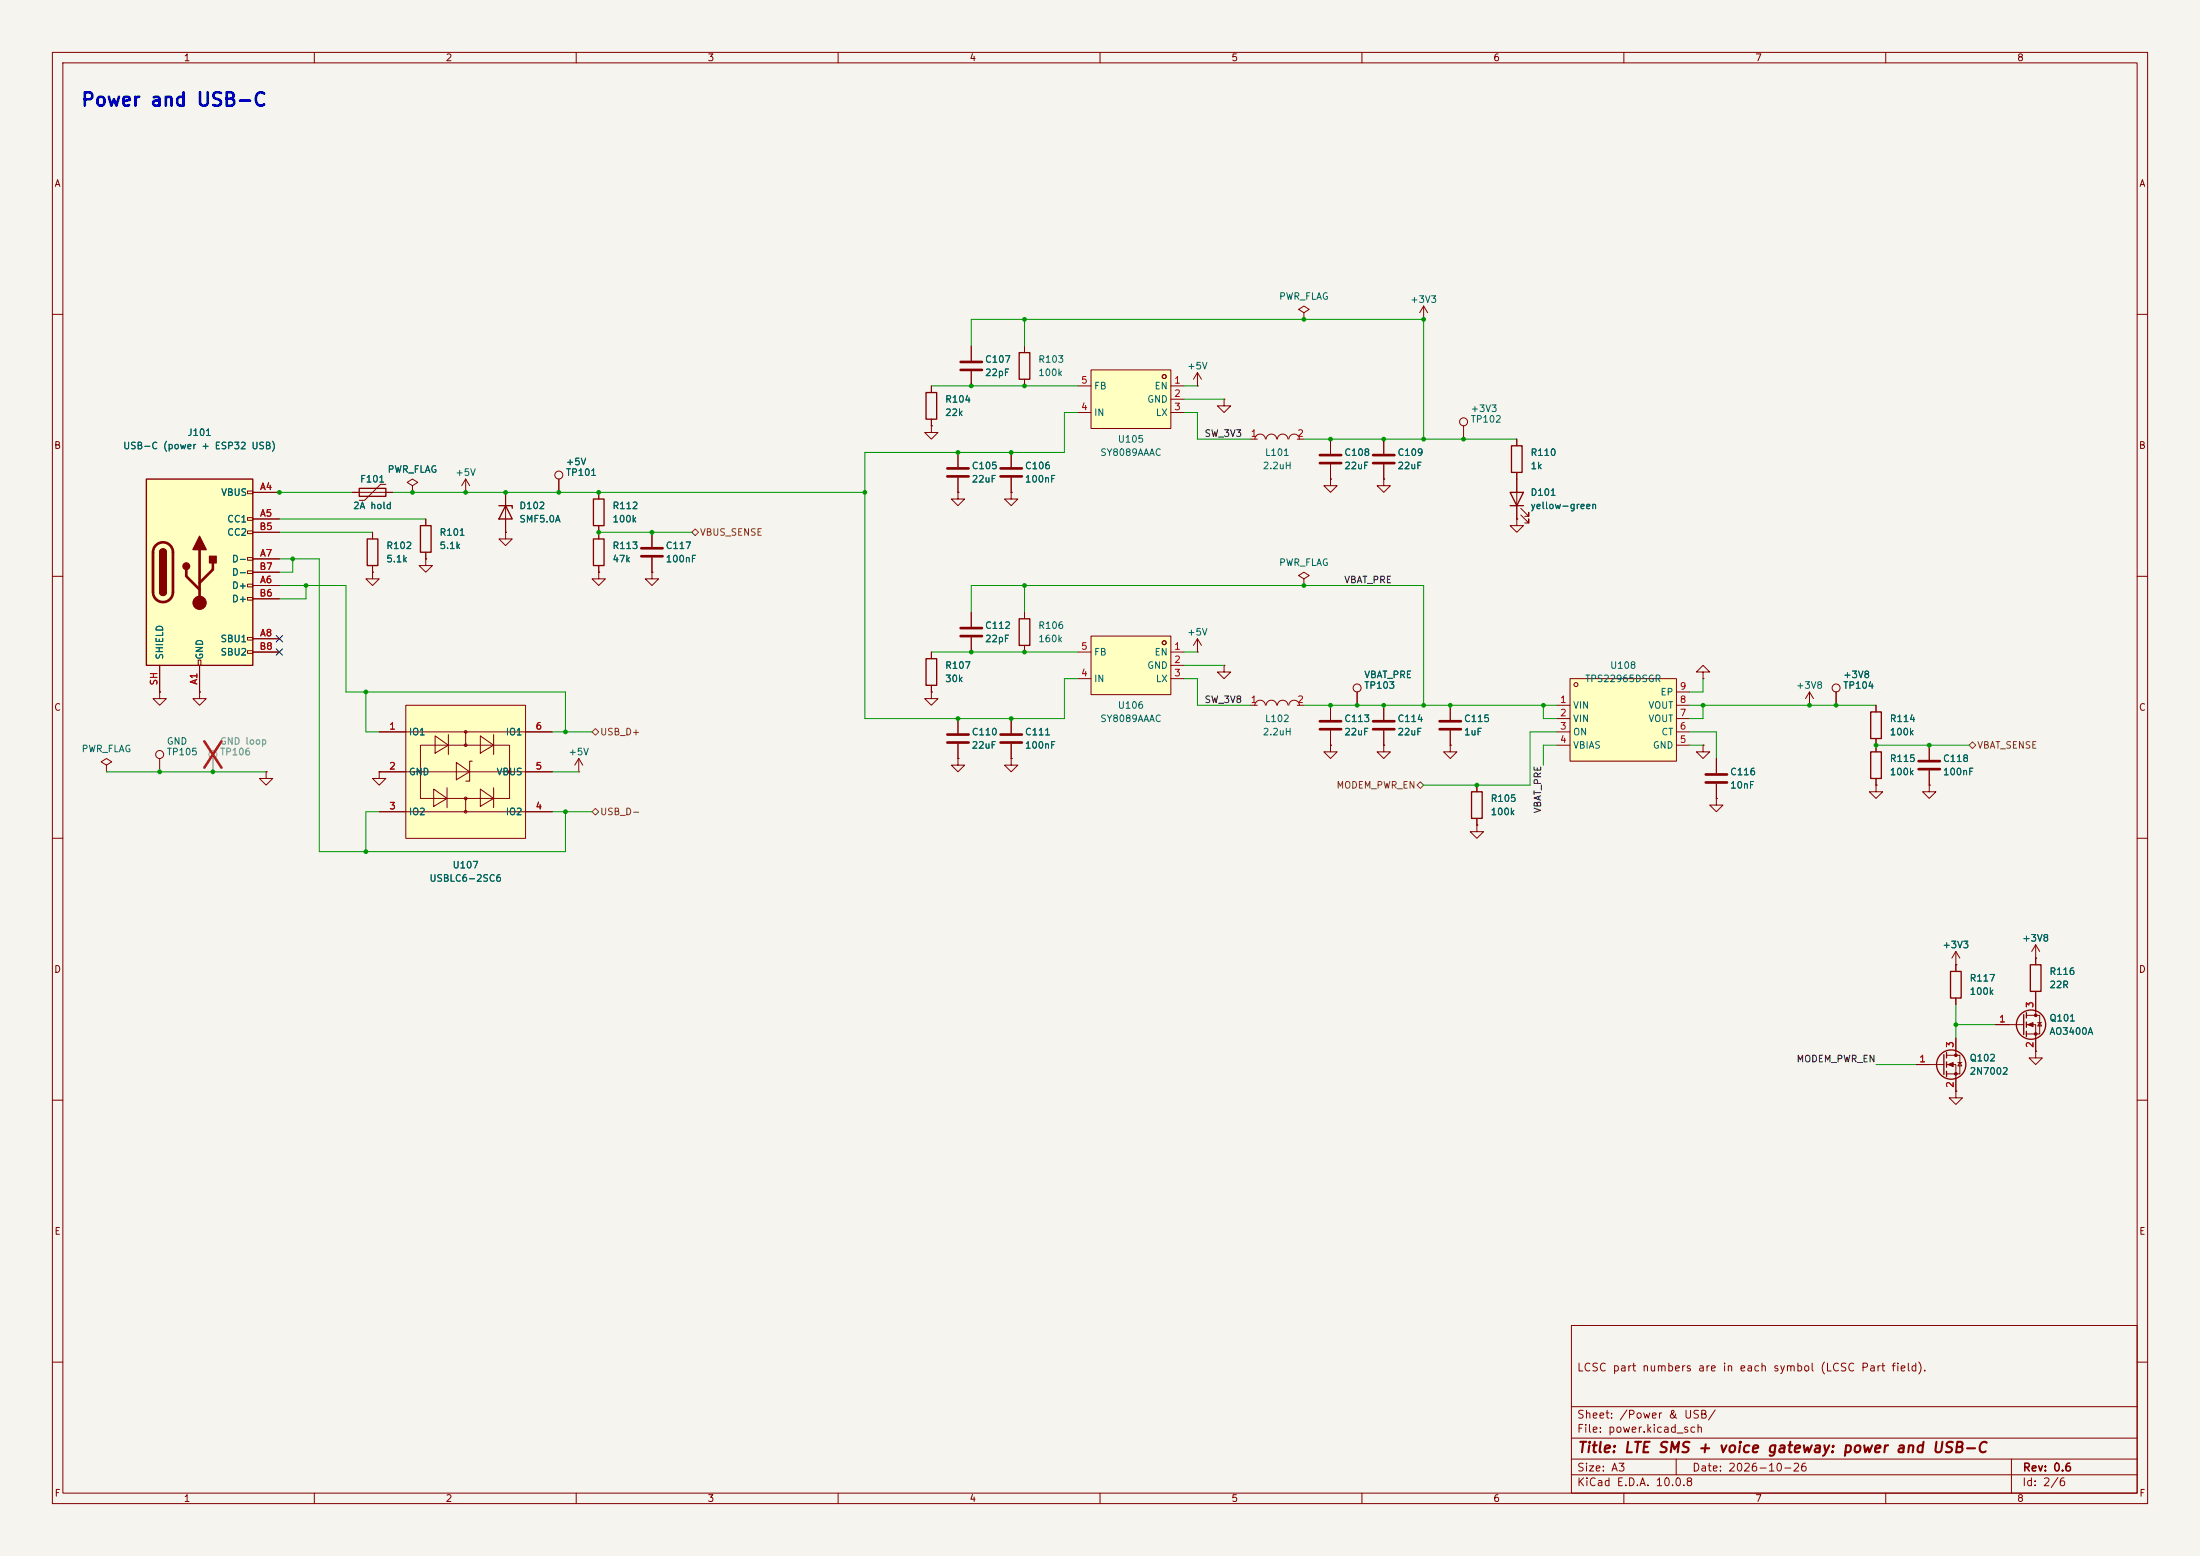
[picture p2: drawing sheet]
<svg xmlns="http://www.w3.org/2000/svg" width="420mm" height="297mm" viewBox="0 0 420 297" stroke-linecap="round" stroke-linejoin="round" font-family="sans-serif">
<path d="M0 0h420v297h-420z" fill="#f5f4ef" stroke="#f5f4ef" stroke-width=".19"/>
<g fill="none" stroke="#840000" stroke-width=".19">
<path d="M10 10h400v277h-400zM12 12h396v273h-396zM60 10v2M110 10v2M160 10v2M210 10v2M260 10v2M310 10v2M360 10v2M248.9 59.7l1-.6-1-.7-1 .7 1 .6v1.3M271.8 58.4l-.8 1.3M271.8 58.4l.7 1.3"/>
<path d="M271.8 58.4v2.6M10 60h2M233.7 76.2v1.3h1.2l-1.2 1.2-1.3-1.2h1.3M233.7 76.2h.1M248.9 61h.1M271.8 61h.1M408 60h2M106.7 91.4v2.6M114.3 94v1.3M254 91.4v1.3h1.3l-1.3 1.3-1.3-1.3h1.3M254 91.4h.1M254 83.8v2.8"/>
<path d="M254 88.6v2.8M264.2 91.4v1.3h1.2l-1.2 1.3-1.3-1.3h1.3M264.2 91.4h.1M264.2 83.8v2.8M264.2 88.6v2.8M10 110h2M114.3 109.2v1.3h1.3l-1.3 1.3-1.3-1.3h1.3M114.3 109.2h.1M114.3 100.3v2.6M114.3 108v1.2M124.5 109.2v1.3h1.2l-1.2 1.3-1.3-1.3h1.3M124.5 109.2h.1"/>
<path d="M124.5 101.6v2.8M124.5 106.4v2.8M248.9 110.5l1-.6-1-.7-1 .7 1 .6v1.3M248.9 111.8h.1M408 110h2M38.1 132.1v1.3h1.3l-1.3 1.2-1.3-1.2h1.3M38.1 132.1h.1M254 134.6v2.8M254 139.4v2.8M259.1 132.1v2.5M264.2 134.6v2.8M264.2 139.4v2.8"/>
<path d="M276.9 134.6v2.8M276.9 139.4v2.8M345.4 134.6h.1M345.4 132.1l-.7 1.3M345.4 132.1l.8 1.3M345.4 132.1v2.5M350.5 132.1v2.5M358.1 134.6v1.3M10 160h2M110.5 147.3h.1M110.5 144.8l-.8 1.3M110.5 144.8l.8 1.3"/>
<path d="M110.5 144.8v2.5M254 142.2v1.3h1.3l-1.3 1.3-1.3-1.3h1.3M254 142.2h.1M264.2 142.2v1.3h1.2l-1.2 1.3-1.3-1.3h1.3M264.2 142.2h.1M276.9 142.2v1.3h1.2l-1.2 1.3-1.3-1.3h1.3M276.9 142.2h.1M327.7 152.4v1.3h1.2l-1.2 1.2-1.3-1.2h1.3M327.7 152.4h.1M327.7 144.8v2.8M327.7 149.6v2.8M358.1 149.9v1.2h1.3l-1.3 1.3-1.2-1.3h1.2"/>
<path d="M358.1 149.9h.1M358.1 141v2.5M358.1 148.6v1.3M368.3 149.9v1.2h1.3l-1.3 1.3-1.3-1.3h1.3M368.3 149.9h.1M368.3 142.2v2.8M368.3 147.1v2.8M408 160h2M373.4 184.2h.1M373.4 181.6l-.8 1.3M373.4 181.6l.7 1.3M373.4 181.6v3.8"/>
<path d="M373.4 190.5v1.3M381 195.6h5.3M386.8 193.8h2.6v3.6h-2.6M386.8 195.6h1.8v5.1M388.6 182.9h.1M388.6 180.3v3.9M388.6 189.2v4.6M388.6 180.3l-.7 1.3M388.6 180.3l.8 1.3M389 195.2h.8M389.4 195.2l.4 .6h-.8zM10 210h2"/>
<path d="M388.6 200.7v1.2h1.3l-1.3 1.3-1.3-1.3h1.3M388.6 200.7h.1M408 210h2M300 253h108v32h-108zM10 260h2M300 278.5h108M300 274.5h108M300 268.5h108M320 278.5v3M384 278.5v6.5M408 260h2M60 285v2"/>
<path d="M110 285v2M160 285v2M210 285v2M260 285v2M300 281.5h108M310 285v2M360 285v2"/>
<circle cx="106.7" cy="90.7" r=".76"/>
<circle cx="259.1" cy="131.3" r=".76"/>
<circle cx="350.5" cy="131.3" r=".76"/>
</g>
<g fill="none" stroke="#840000" stroke-width=".51">
<path d="M252 86.9h4M252 88.4h4M262.1 86.9h4.1M262.1 88.4h4.1M122.4 104.6h4.1M122.4 106.2h4.1M252 137.7h4M252 139.2h4M262.1 137.7h4.1M262.1 139.2h4.1M274.8 137.7h4.1M274.8 139.2h4.1"/>
<path d="M325.6 147.8h4.1M325.6 149.4h4.1M366.3 145.3h4M366.3 146.8h4"/>
</g>
<g fill="none" stroke="#840000" stroke-width=".25">
<path d="M113.3 95.3h2v5h-2zM113.3 102.9h2v5.1h-2zM357.1 135.9h2.1v5.1h-2.1zM357.1 143.5h2.1v5.1h-2.1zM372.4 185.4h2v5.1h-2zM386.3 193.7v3.8M386.8 193.3v1M386.8 195.1v1M386.8 196.9v1M387.6 184.2h2v5h-2z"/>
<circle cx="387.7" cy="195.6" r="2.79"/>
</g>
<g fill="#840000" stroke="#840000" stroke-width=".19">
<path d="M387.1 195.6l1-.4v.8z"/>
<circle cx="388.6" cy="193.8" r=".25"/>
<circle cx="388.6" cy="197.4" r=".25"/>
</g>
<path d="M208.3 70.6h15.2v11.2h-15.2z" fill="#ffffc2"/>
<g fill="none" stroke="#840000" stroke-width=".19">
<path d="M177.8 73.7v1.2M185.4 66v2.8M185.4 70.9v2.8M195.6 66v1.3M195.6 72.4v1.3M205.7 73.7h2.6M205.7 78.7h2.6M208.3 70.6h15.2v11.2h-15.2zM223.5 73.7h2.6M223.5 76.2h2.6M223.5 78.7h2.6M228.6 73.7h.1"/>
<path d="M228.6 71.1l-.8 1.3M228.6 71.1l.8 1.3M228.6 71.1v2.6M177.8 81.3v1.3h1.3l-1.3 1.2-1.3-1.2h1.3M177.8 81.3h.1M177.8 80v1.3M182.9 94v1.3h1.2l-1.2 1.2-1.3-1.2h1.3M182.9 94h.1M182.9 86.4v2.8M182.9 91.2v2.8M193 94v1.3h1.3l-1.3 1.2-1.2-1.2h1.2M193 94h.1"/>
<path d="M193 86.4v2.8M193 91.2v2.8M238.8 83.8h1.2M239.5 83.8a1.01 1.01 0 0 1 1.1-.9 1.01 1.01 0 0 1 1 .9M241.7 83.8a1.01 1.01 0 0 1 1-.9 1.01 1.01 0 0 1 1 .9M243.9 83.8a1.01 1.01 0 0 1 1-.9 1.01 1.01 0 0 1 1 .9M246.1 83.8a1.01 1.01 0 0 1 1-.9 1.01 1.01 0 0 1 1 .9M247.6 83.8h1.3M279.4 81.3v2.5M289.6 99.1v1.2h1.2l-1.2 1.3-1.3-1.3h1.3M289.6 99.1h.1M289.6 83.8v1.3"/>
<path d="M289.6 90.2v8.9M290.3 98.3l1.5 1.5v-.7v.7h-.7M290.3 97l1.5 1.6v-.8v.8h-.7M71.1 109.2v1.3h1.3l-1.3 1.3-1.3-1.3h1.3M71.1 109.2h.1M71.1 101.6v1.3M71.1 108v1.2M81.3 106.7v1.3h1.2l-1.2 1.2-1.3-1.2h1.3M81.3 106.7h.1M182.9 137.2v2.8M193 137.2v2.8M325.1 128.3h1.3l-1.3-1.3-1.3 1.3h1.3v1.2"/>
<path d="M325.1 129.5h.1M182.9 144.8v1.3h1.2l-1.2 1.2-1.3-1.2h1.3M182.9 144.8h.1M182.9 142v2.8M193 144.8v1.3h1.3l-1.3 1.2-1.2-1.2h1.2M193 144.8h.1M193 142v2.8M325.1 142.2v1.3h1.3l-1.3 1.3-1.3-1.3h1.3M325.1 142.2h.1M373.4 208.3v1.3h1.2l-1.2 1.2-1.3-1.2h1.3M373.4 208.3h.1"/>
<circle cx="222.3" cy="71.9" r=".38"/>
<circle cx="279.4" cy="80.5" r=".76"/>
</g>
<path d="M176.8 74.9h2v5.1h-2zM194.6 67.3h2v5.1h-2zM288.3 94h2.5l-1.2 2.5zM288.3 96.5h2.5M288.5 85.1h2.1v5.1h-2.1zM70.1 102.9h2v5.1h-2z" fill="none" stroke="#840000" stroke-width=".25"/>
<path d="M183.4 69.1h4.1M183.4 70.6h4.1M180.8 89.4h4.1M180.8 90.9h4.1M191 89.4h4.1M191 90.9h4.1M180.8 140.2h4.1M180.8 141.7h4.1M191 140.2h4.1M191 141.7h4.1" fill="none" stroke="#840000" stroke-width=".51"/>
<path d="M299.7 129.5h20.3v15.8h-20.3z" fill="#ffffc2"/>
<g fill="none" stroke="#840000" stroke-width=".19">
<path d="M185.4 116.8v2.8M195.6 116.8v1.3M177.8 132.1v1.3h1.3l-1.3 1.2-1.3-1.2h1.3M177.8 132.1h.1M177.8 124.5v1.2M177.8 130.8v1.3M185.4 121.7v2.8M195.6 123.2v1.3M297.2 134.6h2.5M297.2 137.2h2.5M297.2 139.7h2.5M299.7 129.5h20.3v15.8h-20.3z"/>
<path d="M320 134.6h2.6M320 137.2h2.6M320 139.7h2.6M320 132.1h2.6M281.9 157.5v1.3h1.3l-1.3 1.2-1.2-1.2h1.2M281.9 157.5h.1M281.9 149.9v1.2M281.9 156.2v1.3M297.2 142.2h2.5M320 142.2h2.6"/>
<circle cx="300.9" cy="130.7" r=".38"/>
</g>
<path d="M183.4 119.9h4.1M183.4 121.4h4.1" fill="none" stroke="#840000" stroke-width=".51"/>
<path d="M194.6 118.1h2v5.1h-2zM176.8 125.7h2v5.1h-2zM280.9 151.1h2.1v5.1h-2.1z" fill="none" stroke="#840000" stroke-width=".25"/>
<path d="M208.3 121.4h15.2v11.2h-15.2z" fill="#ffffc2"/>
<g fill="none" stroke="#840000" stroke-width=".19">
<path d="M205.7 124.5h2.6M205.7 129.5h2.6M208.3 121.4h15.2v11.2h-15.2zM223.5 124.5h2.6M223.5 127h2.6M223.5 129.5h2.6M373.4 198.1v3.3M365.8 203.2h5.3M371.6 201.4h2.5v3.6h-2.5M371.6 203.2h1.8v5.1M373.8 202.8h.7M374.1 202.8l.4 .7h-.7z"/>
<circle cx="222.3" cy="122.7" r=".38"/>
</g>
<g fill="none" stroke="#840000" stroke-width=".25">
<path d="M371.1 201.3v3.8M371.6 200.9v1M371.6 202.7v1M371.6 204.5v1"/>
<circle cx="372.5" cy="203.2" r="2.79"/>
</g>
<g fill="#840000" stroke="#840000" stroke-width=".19">
<path d="M371.9 203.2l1-.4v.8z"/>
<circle cx="373.4" cy="201.4" r=".25"/>
<circle cx="373.4" cy="205" r=".25"/>
</g>
<path d="M27.9 91.4h20.4v35.6h-20.4z" fill="#ffffc2"/>
<g fill="none" stroke="#840000" stroke-width=".19">
<path d="M47.2 93.7h1.1v.5h-1.1zM47.2 98.8h1.1v.5h-1.1zM48.3 94h5M48.3 99.1h5M78.7 92.7l1.1-.6-1.1-.7-1 .7 1 .6v1.3M78.7 94h.1M81.3 99.1v1.2M88.9 94h.1M88.9 91.4l-.8 1.3M88.9 91.4l.8 1.3M88.9 91.4v2.6M96.5 94v7.6"/>
<path d="M47.2 101.3h1.1v.6h-1.1zM47.2 106.4h1.1v.5h-1.1zM47.2 109h1.1v.5h-1.1zM47.2 111.5h1.1v.5h-1.1zM47.2 114h1.1v.6h-1.1zM48.3 111.8h5M48.3 106.7h5M48.3 101.6h5M48.3 114.3h5M48.3 109.2h5M81.3 105.4v1.3M96.5 101.6v1.3h1.3l-1.3 1.2-1.3-1.2h1.3"/>
<path d="M96.5 101.6h.1M30.5 132.1v1.3h1.2l-1.2 1.2-1.3-1.2h1.3M30.5 132.1h.1M30.5 127v5.1M37.8 126h.6v1h-.6zM38.1 127v5.1M47.2 121.7h1.1v.5h-1.1zM47.2 124.2h1.1v.5h-1.1zM48.3 121.9h5M48.3 124.5h5M228.6 124.5h.1M228.6 121.9l-.8 1.3"/>
<path d="M228.6 121.9l.8 1.3M228.6 121.9v2.6M233.7 127v1.3h1.2l-1.2 1.2-1.3-1.2h1.3M233.7 127h.1M238.8 134.6h1.2M239.5 134.6a1.01 1.01 0 0 1 1.1-.9 1.01 1.01 0 0 1 1 .9M241.7 134.6a1.01 1.01 0 0 1 1-.9 1.01 1.01 0 0 1 1 .9M243.9 134.6a1.01 1.01 0 0 1 1-.9 1.01 1.01 0 0 1 1 .9M246.1 134.6a1.01 1.01 0 0 1 1-.9 1.01 1.01 0 0 1 1 .9M247.6 134.6h1.3M20.3 146.1l1-.7-1-.6-1 .6 1 .7v1.2M20.3 147.3h.1"/>
<path d="M30.5 144.8v2.5M50.8 147.3v1.3h1.3l-1.3 1.3-1.3-1.3h1.3M50.8 147.3h.1M72.4 147.3v1.3h1.3l-1.3 1.3-1.3-1.3h1.3M72.4 147.3h.1"/>
<circle cx="30.5" cy="144" r=".76"/>
</g>
<path d="M27.9 91.4h20.4v35.6h-20.4zM95.2 96.5h2.6v.5M96.5 96.5l1.3 2.6h-2.6zM30.5 105.4a.64 .64 0 0 1 .6-.6 .64 .64 0 0 1 .6 .6M30.5 113a.64 .64 0 0 0 .6 .7 .64 .64 0 0 0 .6-.7M80.3 100.3h2v5.1h-2z" fill="none" stroke="#840000" stroke-width=".25"/>
<path d="M29.8 104.1a1.9 1.9 0 0 1 2-.4 1.9 1.9 0 0 1 1.2 1.7v7.6a1.91 1.91 0 0 1-1.9 1.9 1.91 1.91 0 0 1-1.9-1.9v-7.7l.2-.7zM35.6 108.7v1.3l2.5 2.5M38.1 104.9v10.2M40.6 107.4v1.3l-2.5 2.6" fill="none" stroke="#840000" stroke-width=".51"/>
<g fill="#840000" stroke="#840000" stroke-width=".25">
<path d="M30.5 105.4h1.2v7.6h-1.2z"/>
<path d="M30.7 105a.64 .64 0 0 1 .7-.2 .64 .64 0 0 1 .3 .6h-1.2z"/>
<path d="M30.5 113h1.2a.64 .64 0 0 1-.6 .7 .64 .64 0 0 1-.6-.7z"/>
<path d="M38.1 102.4l1.3 2.5h-2.6z"/>
<path d="M40 106.2h1.3v1.2h-1.3z"/>
<circle cx="35.6" cy="108.1" r=".63"/>
</g>
<circle cx="38.1" cy="115.1" r="1.27" fill="#840000" stroke="#840000" stroke-width=".19"/>
<g fill="none" stroke="#9c9b98" stroke-width=".19">
<path d="M40.6 144.8v2.5"/>
<circle cx="40.6" cy="144" r=".76"/>
</g>
<path d="M39 141.5l3.3 5M42.3 141.5l-3.3 5" fill="none" stroke="#e12e31" stroke-width=".46"/>
<g fill="#ffffc2">
<path d="M77.5 134.6h22.8v25.4h-22.8z"/>
<path d="M80.3 142.2h17v10.2h-17z"/>
<path d="M82.8 150.6l2.5 1.8-2.5 1.5z"/>
<path d="M83.1 140.5l2.5 1.7-2.5 1.6z"/>
<path d="M87.1 145.5l2.6 1.8-2.6 1.5z"/>
<path d="M91.7 140.5l2.5 1.7-2.5 1.6z"/>
<path d="M91.7 150.6l2.5 1.8-2.5 1.5z"/>
</g>
<g fill="none" stroke="#840000" stroke-width=".19">
<path d="M177.8 73.7v1.2M185.4 66v2.8M185.4 70.9v2.8M48.3 94h5M48.3 99.1h5M67.3 94h7.6M73.7 92.5h-1.1l-3 3h-1M78.7 94h.1M81.3 99.1v1.2M96.5 94v2.5M96.5 99.1v2.5M106.7 91.4v2.6"/>
<path d="M114.3 94v1.3M177.8 81.3h.1M177.8 80v1.3M182.9 94h.1M182.9 86.4v2.8M182.9 91.2v2.8M193 94h.1M193 86.4v2.8M193 91.2v2.8M254 91.4h.1M254 83.8v2.8M254 88.6v2.8"/>
<path d="M264.2 91.4h.1M264.2 83.8v2.8M264.2 88.6v2.8M289.6 99.1h.1M289.6 83.8v1.3M289.6 90.2v3.8M289.6 96.5v2.6M48.3 111.8h5M48.3 106.7h5M48.3 101.6h5M48.3 114.3h5M48.3 109.2h5"/>
<path d="M71.1 109.2h.1M71.1 101.6v1.3M71.1 108v1.2M81.3 106.7h.1M81.3 105.4v1.3M96.5 101.6h.1M114.3 109.2h.1M114.3 100.3v2.6M114.3 108v1.2M124.5 109.2h.1M124.5 101.6v2.8M124.5 106.4v2.8"/>
<path d="M185.4 116.8v2.8M30.5 132.1h.1M30.5 127v5.1M38.1 132.1h.1M38.1 127v5.1M48.3 121.9h5M48.3 124.5h5M72.4 139.7h33M77.5 134.6h22.8v25.4h-22.8zM88.9 139.7v2.5M177.8 132.1h.1M177.8 124.5v1.2"/>
<path d="M177.8 130.8v1.3M182.9 137.2v2.8M185.4 121.7v2.8M193 137.2v2.8M254 134.6v2.8M254 139.4v2.8M259.1 132.1v2.5M264.2 134.6v2.8M264.2 139.4v2.8M276.9 134.6v2.8M276.9 139.4v2.8M350.5 132.1v2.5"/>
<path d="M358.1 134.6v1.3M50.8 147.3h.1M72.4 147.3h.1M72.4 147.3h33M72.4 154.9h33M80.3 142.2h17v10.2h-17zM82.8 150.6l2.5 1.8-2.5 1.5zM83.1 140.5l2.5 1.7-2.5 1.6zM85.3 150.4v3.8M85.6 140.2v3.8M87.1 145.5l2.6 1.8-2.6 1.5zM88.9 152.4v2.5"/>
<path d="M90.2 145.3h-.5v3.8h-.8M91.7 140.5l2.5 1.7-2.5 1.6zM91.7 150.6l2.5 1.8-2.5 1.5zM94.2 140.2v3.8M94.2 150.4v3.8M182.9 144.8h.1M182.9 142v2.8M193 144.8h.1M193 142v2.8M254 142.2h.1M264.2 142.2h.1M276.9 142.2h.1"/>
<path d="M281.9 157.5h.1M281.9 149.9v1.2M281.9 156.2v1.3M325.1 142.2h.1M327.7 152.4h.1M327.7 144.8v2.8M327.7 149.6v2.8M358.1 149.9h.1M358.1 141v2.5M358.1 148.6v1.3M368.3 149.9h.1M368.3 142.2v2.8"/>
<path d="M368.3 147.1v2.8M373.4 184.2h.1M373.4 184.2v1.2M373.4 190.5v1.3M373.4 198.1v2.6M381 195.6h2.5M388.6 182.9h.1M388.6 182.9v1.3M388.6 189.2v3.8M388.6 198.1v2.6M365.8 203.2h2.5M373.4 208.3h.1"/>
<path d="M373.4 205.7v2.6M388.6 200.7h.1"/>
<circle cx="88.9" cy="139.7" r=".25"/>
<circle cx="80.3" cy="147.3" r=".25"/>
<circle cx="88.9" cy="142.2" r=".25"/>
<circle cx="88.9" cy="154.9" r=".25"/>
<circle cx="88.9" cy="152.4" r=".25"/>
<circle cx="97.3" cy="147.3" r=".25"/>
</g>
<path d="M68.6 93.2h5.1v1.5h-5.1z" fill="none" stroke="#840000" stroke-width=".25"/>
<path d="M132.1 101.6l.6-.6 .6 .6-.6 .6zM113 139.7l.7-.6 .6 .6-.6 .6zM113 154.9l.7-.6 .6 .6-.6 .7zM270.5 149.9l.6-.7 .7 .7-.7 .6zM375.9 142.2l.7-.6 .6 .6-.6 .7z" fill="none" stroke="#725600" stroke-width=".19"/>
<g fill="none" stroke="#009600" stroke-width=".19">
<path d="M177.8 73.7h27.9M185.4 66v-5h86.4v22.8M195.6 61v5M205.7 78.7h-2.5v7.7h-38.1v50.8h38.1v-7.7h2.5M226.1 78.7h2.5v5.1h10.2M226.1 73.7h2.5M226.1 76.2h7.6M53.3 94h14M53.3 99.1h28M74.9 94h90.2M248.9 83.8h40.7M53.3 111.8h12.7v20.3h41.9v7.6"/>
<path d="M53.3 106.7h7.7v55.9h46.9v-7.7M53.3 101.6h17.8M55.9 106.7v2.5h-2.6M58.4 111.8v2.5h-5.1M114.3 101.6h17.8M185.4 116.8v-5h86.4v22.8M195.6 111.8v5M69.8 132.1v7.6h2.6M105.4 139.7h7.6M177.8 124.5h27.9M226.1 129.5h2.5v5.1h10.2M226.1 124.5h2.5"/>
<path d="M226.1 127h7.6M248.9 134.6h48.3M294.6 134.6v2.6h2.6M297.2 139.7h-5.1v10.2h-20.3M322.6 139.7h5.1v5.1M322.6 134.6h35.5M325.1 129.5v2.6h-2.5M325.1 134.6v2.6h-2.5M20.3 147.3h30.5M72.4 154.9h-2.6v7.7M105.4 154.9h7.6M105.4 147.3h5.1"/>
<path d="M297.2 142.2h-2.6v3.9M322.6 142.2h2.5M358.1 142.2h17.8M373.4 191.8v6.3M373.4 195.6h7.6M358.1 203.2h7.7"/>
</g>
<path d="M52.7 121.3l1.2 1.2M52.7 123.9l1.2 1.2M53.9 121.3l-1.2 1.2M53.9 123.9l-1.2 1.2" fill="none" stroke="#000084" stroke-width=".19"/>
<path d="M40.6 144.8v2.5" fill="none" stroke="#9c9b98" stroke-width=".19"/>
<path d="M39 141.5l3.3 5M42.3 141.5l-3.3 5" fill="none" stroke="#e12e31" stroke-width=".46"/>
<g fill="#009600">
<circle cx="281.9" cy="149.9" r=".46"/>
<circle cx="325.1" cy="134.6" r=".46"/>
<circle cx="294.6" cy="134.6" r=".46"/>
<circle cx="195.6" cy="124.5" r=".46"/>
<circle cx="193" cy="137.2" r=".46"/>
<circle cx="373.4" cy="195.6" r=".46"/>
<circle cx="345.4" cy="134.6" r=".46"/>
<circle cx="350.5" cy="134.6" r=".46"/>
<circle cx="358.1" cy="142.2" r=".46"/>
<circle cx="368.3" cy="142.2" r=".46"/>
<circle cx="248.9" cy="61" r=".46"/>
<circle cx="264.2" cy="83.8" r=".46"/>
<circle cx="254" cy="83.8" r=".46"/>
<circle cx="271.8" cy="61" r=".46"/>
<circle cx="271.8" cy="83.8" r=".46"/>
<circle cx="264.2" cy="134.6" r=".46"/>
<circle cx="259.1" cy="134.6" r=".46"/>
<circle cx="254" cy="134.6" r=".46"/>
<circle cx="279.4" cy="83.8" r=".46"/>
<circle cx="276.9" cy="134.6" r=".46"/>
<circle cx="271.8" cy="134.6" r=".46"/>
<circle cx="248.9" cy="111.8" r=".46"/>
<circle cx="114.3" cy="101.6" r=".46"/>
<circle cx="114.3" cy="94" r=".46"/>
<circle cx="124.5" cy="101.6" r=".46"/>
<circle cx="107.9" cy="154.9" r=".46"/>
<circle cx="107.9" cy="139.7" r=".46"/>
<circle cx="165.1" cy="94" r=".46"/>
<circle cx="185.4" cy="124.5" r=".46"/>
<circle cx="53.3" cy="94" r=".46"/>
<circle cx="69.8" cy="132.1" r=".46"/>
<circle cx="58.4" cy="111.8" r=".46"/>
<circle cx="40.6" cy="147.3" r=".46"/>
<circle cx="55.9" cy="106.7" r=".46"/>
<circle cx="30.5" cy="147.3" r=".46"/>
<circle cx="78.7" cy="94" r=".46"/>
<circle cx="106.7" cy="94" r=".46"/>
<circle cx="96.5" cy="94" r=".46"/>
<circle cx="88.9" cy="94" r=".46"/>
<circle cx="69.8" cy="162.6" r=".46"/>
<circle cx="182.9" cy="137.2" r=".46"/>
<circle cx="185.4" cy="73.7" r=".46"/>
<circle cx="195.6" cy="73.7" r=".46"/>
<circle cx="195.6" cy="111.8" r=".46"/>
<circle cx="193" cy="86.4" r=".46"/>
<circle cx="182.9" cy="86.4" r=".46"/>
<circle cx="195.6" cy="61" r=".46"/>
</g>
<text font-size="2.5" fill="#0000c2" x="15.3" y="20.9">Power and USB-C</text>
<text font-size="2" fill="#840000" x="301" y="277.8">Title: LTE SMS + voice gateway: power and USB-C</text>
<g font-size="1.5" fill="#840000">
<text x="300.9" y="262.1">LCSC part numbers are in each symbol (LCSC Part field).</text>
<text x="300.9" y="273.8">File: power.kicad_sch</text>
<text x="300.9" y="271.1">Sheet: /Power &amp; USB/</text>
<text x="300.9" y="281.2">Size: A3</text>
<text x="322.9" y="281.2">Date: 2026-10-26</text>
<text x="386" y="281.2">Rev: 0.6</text>
<text x="300.9" y="284">KiCad E.D.A. 10.0.8</text>
<text x="385.9" y="284">Id: 2/6</text>
</g>
<g font-size="1.3" fill="#840000">
<text x="35" y="12">1</text>
<text x="85" y="12">2</text>
<text x="135" y="12">3</text>
<text x="185" y="12">4</text>
<text x="235" y="12">5</text>
<text x="285" y="12">6</text>
<text x="335" y="12">7</text>
<text x="385" y="12">8</text>
<text x="10.3" y="36">A</text>
<text x="408.3" y="36">A</text>
<text x="10.2" y="86">B</text>
<text x="408.2" y="86">B</text>
<text x="10.2" y="136">C</text>
<text x="408.2" y="136">C</text>
<text x="10.2" y="186">D</text>
<text x="408.2" y="186">D</text>
<text x="10.3" y="236">E</text>
<text x="408.3" y="236">E</text>
<text x="10.3" y="286">F</text>
<text x="35" y="287">1</text>
<text x="85" y="287">2</text>
<text x="135" y="287">3</text>
<text x="185" y="287">4</text>
<text x="235" y="287">5</text>
<text x="285" y="287">6</text>
<text x="335" y="287">7</text>
<text x="385" y="287">8</text>
<text x="408.3" y="286">F</text>
</g>
<g font-size="1.3" fill="#006464">
<text x="244.1" y="57.5">PWR_FLAG</text>
<text x="269.1" y="58.1">+3V3</text>
<text x="187.9" y="69.5">C107</text>
<text x="198.1" y="69.5">R103</text>
<text x="226.5" y="70.8">+5V</text>
<text x="180.3" y="77.2">R104</text>
<text x="187.9" y="72.1">22pF</text>
<text x="198.1" y="72.1">100k</text>
<text x="208.8" y="74.6">FB</text>
<text x="218.9" y="77.2">GND</text>
<text x="220.3" y="74.6">EN</text>
<text x="35.7" y="83.5">J101</text>
<text x="180.3" y="79.7">22k</text>
<text x="208.8" y="79.7">IN</text>
<text x="220.5" y="79.7">LX</text>
<text x="280.7" y="81">TP102</text>
<text x="280.7" y="78.9">+3V3</text>
<text x="23.4" y="86.1">USB-C (power + ESP32 USB)</text>
<text x="107.9" y="89.1">+5V</text>
<text x="185.4" y="89.9">C105</text>
<text x="195.6" y="89.9">C106</text>
<text x="209.9" y="87.3">SY8089AAAC</text>
<text x="213.3" y="84.8">U105</text>
<text x="241" y="89.9">2.2uH</text>
<text x="241.4" y="87.3">L101</text>
<text x="256.5" y="87.3">C108</text>
<text x="256.5" y="89.9">22uF</text>
<text x="266.7" y="87.3">C109</text>
<text x="266.7" y="89.9">22uF</text>
<text x="292.1" y="87.3">R110</text>
<text x="292.1" y="89.9">1k</text>
<text x="42.1" y="94.9">VBUS</text>
<text x="68.6" y="92.4">F101</text>
<text x="73.9" y="90.5">PWR_FLAG</text>
<text x="86.8" y="91.1">+5V</text>
<text x="107.9" y="91.1">TP101</text>
<text x="185.4" y="92.4">22uF</text>
<text x="195.6" y="92.4">100nF</text>
<text x="292.1" y="94.9">D101</text>
<text x="43.3" y="100">CC1</text>
<text x="67.3" y="97.5">2A hold</text>
<text x="99" y="97.5">D102</text>
<text x="99" y="100">SMF5.0A</text>
<text x="116.8" y="97.5">R112</text>
<text x="116.8" y="100">100k</text>
<text x="292.1" y="97.5">yellow-green</text>
<text x="43.3" y="102.6">CC2</text>
<text x="44.2" y="107.6">D-</text>
<text x="73.6" y="105.1">R102</text>
<text x="73.6" y="107.6">5.1k</text>
<text x="83.8" y="102.6">R101</text>
<text x="83.8" y="105.1">5.1k</text>
<text x="116.8" y="105.1">R113</text>
<text x="116.8" y="107.6">47k</text>
<text x="127" y="105.1">C117</text>
<text x="127" y="107.6">100nF</text>
<text x="44.2" y="112.7">D+</text>
<text x="44.2" y="110.2">D-</text>
<text x="244.1" y="108.3">PWR_FLAG</text>
<text x="44.2" y="115.3">D+</text>
<text x="42" y="122.9">SBU1</text>
<text x="42" y="125.4">SBU2</text>
<text x="187.9" y="120.3">C112</text>
<text x="187.9" y="122.9">22pF</text>
<text x="198.1" y="120.3">R106</text>
<text x="198.1" y="122.9">160k</text>
<text x="208.8" y="125.4">FB</text>
<text x="220.3" y="125.4">EN</text>
<text x="226.5" y="121.6">+5V</text>
<text x="31.4" y="126" transform="rotate(-90 31.4 126)">SHIELD</text>
<text x="39.1" y="126" transform="rotate(-90 39.1 126)">GND</text>
<text x="180.3" y="128">R107</text>
<text x="180.3" y="130.5">30k</text>
<text x="208.8" y="130.5">IN</text>
<text x="218.9" y="128">GND</text>
<text x="220.5" y="130.5">LX</text>
<text x="260.3" y="131.8">TP103</text>
<text x="260.3" y="129.7">VBAT_PRE</text>
<text x="302.5" y="130.5">TPS22965DSGR</text>
<text x="307.3" y="128">U108</text>
<text x="342.8" y="131.8">+3V8</text>
<text x="351.8" y="131.8">TP104</text>
<text x="351.8" y="129.7">+3V8</text>
<text x="213.3" y="135.6">U106</text>
<text x="300.2" y="135.6">VIN</text>
<text x="314.6" y="135.6">VOUT</text>
<text x="316.9" y="133">EP</text>
<text x="15.5" y="143.9">PWR_FLAG</text>
<text x="31.7" y="142.4">GND</text>
<text x="78" y="140.7">IO1</text>
<text x="96.5" y="140.7">IO1</text>
<text x="185.4" y="140.7">C110</text>
<text x="185.4" y="143.2">22uF</text>
<text x="195.6" y="140.7">C111</text>
<text x="195.6" y="143.2">100nF</text>
<text x="209.9" y="138.1">SY8089AAAC</text>
<text x="241" y="140.7">2.2uH</text>
<text x="241.4" y="138.1">L102</text>
<text x="256.5" y="138.1">C113</text>
<text x="256.5" y="140.7">22uF</text>
<text x="266.7" y="138.1">C114</text>
<text x="266.7" y="140.7">22uF</text>
<text x="279.4" y="138.1">C115</text>
<text x="279.4" y="140.7">1uF</text>
<text x="300.2" y="138.1">VIN</text>
<text x="300.2" y="140.7">ON</text>
<text x="300.2" y="143.2">VBIAS</text>
<text x="314.6" y="138.1">VOUT</text>
<text x="315.4" y="143.2">GND</text>
<text x="317.1" y="140.7">CT</text>
<text x="360.7" y="138.1">R114</text>
<text x="360.7" y="140.7">100k</text>
<text x="31.7" y="144.5">TP105</text>
<text x="78" y="148.3">GND</text>
<text x="94.7" y="148.3">VBUS</text>
<text x="108.4" y="144.5">+5V</text>
<text x="330.2" y="148.3">C116</text>
<text x="360.7" y="145.7">R115</text>
<text x="360.7" y="148.3">100k</text>
<text x="370.8" y="145.7">C118</text>
<text x="370.8" y="148.3">100nF</text>
<text x="78" y="155.9">IO2</text>
<text x="96.5" y="155.9">IO2</text>
<text x="284.5" y="153.4">R105</text>
<text x="284.5" y="155.9">100k</text>
<text x="330.2" y="150.8">10nF</text>
<text x="86.3" y="166.1">U107</text>
<text x="81.9" y="168.6">USBLC6-2SC6</text>
<text x="370.7" y="181.3">+3V3</text>
<text x="386" y="180">+3V8</text>
<text x="375.9" y="187.7">R117</text>
<text x="375.9" y="190.2">100k</text>
<text x="391.1" y="186.4">R116</text>
<text x="391.1" y="188.9">22R</text>
<text x="391.1" y="195.3">Q101</text>
<text x="391.1" y="197.8">AO3400A</text>
<text x="375.9" y="202.9">Q102</text>
<text x="375.9" y="205.4">2N7002</text>
</g>
<g font-size="1.3" fill="#a90000">
<text x="206.3" y="73.5">5</text>
<text x="224.1" y="73.5">1</text>
<text x="224.1" y="76.1">2</text>
<text x="206.3" y="78.6">4</text>
<text x="224.1" y="78.6">3</text>
<text x="238.7" y="83.7">1</text>
<text x="247.6" y="83.7">2</text>
<text x="49.5" y="93.8">A4</text>
<text x="49.4" y="101.5">B5</text>
<text x="49.5" y="98.9">A5</text>
<text x="49.5" y="106.5">A7</text>
<text x="49.4" y="109.1">B7</text>
<text x="49.5" y="111.6">A6</text>
<text x="49.4" y="114.2">B6</text>
<text x="49.4" y="124.3">B8</text>
<text x="49.5" y="121.8">A8</text>
<text x="206.3" y="124.3">5</text>
<text x="224.1" y="124.3">1</text>
<text x="30.3" y="130.9" transform="rotate(-90 30.3 130.9)">SH</text>
<text x="38" y="130.8" transform="rotate(-90 38 130.8)">A1</text>
<text x="206.3" y="129.4">4</text>
<text x="224.1" y="126.9">2</text>
<text x="224.1" y="129.4">3</text>
<text x="320.6" y="131.9">9</text>
<text x="238.7" y="134.5">1</text>
<text x="247.6" y="134.5">2</text>
<text x="297.7" y="134.5">1</text>
<text x="297.7" y="137">2</text>
<text x="320.6" y="137">7</text>
<text x="320.6" y="134.5">8</text>
<text x="74.2" y="139.6">1</text>
<text x="102.1" y="139.6">6</text>
<text x="297.7" y="139.6">3</text>
<text x="297.7" y="142.1">4</text>
<text x="320.6" y="142.1">5</text>
<text x="320.6" y="139.6">6</text>
<text x="74.2" y="147.2">2</text>
<text x="102.1" y="147.2">5</text>
<text x="74.2" y="154.8">3</text>
<text x="102.1" y="154.8">4</text>
<text x="381.5" y="195.4">1</text>
<text x="388.5" y="192.5" transform="rotate(-90 388.5 192.5)">3</text>
<text x="366.3" y="203.1">1</text>
<text x="373.2" y="200.1" transform="rotate(-90 373.2 200.1)">3</text>
<text x="388.5" y="200.1" transform="rotate(-90 388.5 200.1)">2</text>
<text x="373.2" y="207.7" transform="rotate(-90 373.2 207.7)">2</text>
</g>
<g font-size="1.3" fill="#0f0f0f">
<text x="229.8" y="83.7">SW_3V3</text>
<text x="256.5" y="111.6">VBAT_PRE</text>
<text x="229.8" y="134.5">SW_3V8</text>
<text x="294.5" y="155.3" transform="rotate(-90 294.5 155.3)">VBAT_PRE</text>
<text x="342.9" y="203.1">MODEM_PWR_EN</text>
</g>
<g font-size="1.3" fill="#725600">
<text x="133.5" y="102.6">VBUS_SENSE</text>
<text x="114.5" y="140.7">USB_D+</text>
<text x="377.4" y="143.2">VBAT_SENSE</text>
<text x="114.5" y="155.9">USB_D-</text>
<text x="255" y="150.8">MODEM_PWR_EN</text>
</g>
<g font-size="1.3" fill="#939391">
<text x="41.9" y="142.4">GND loop</text>
<text x="41.9" y="144.5">TP106</text>
</g>
</svg>
